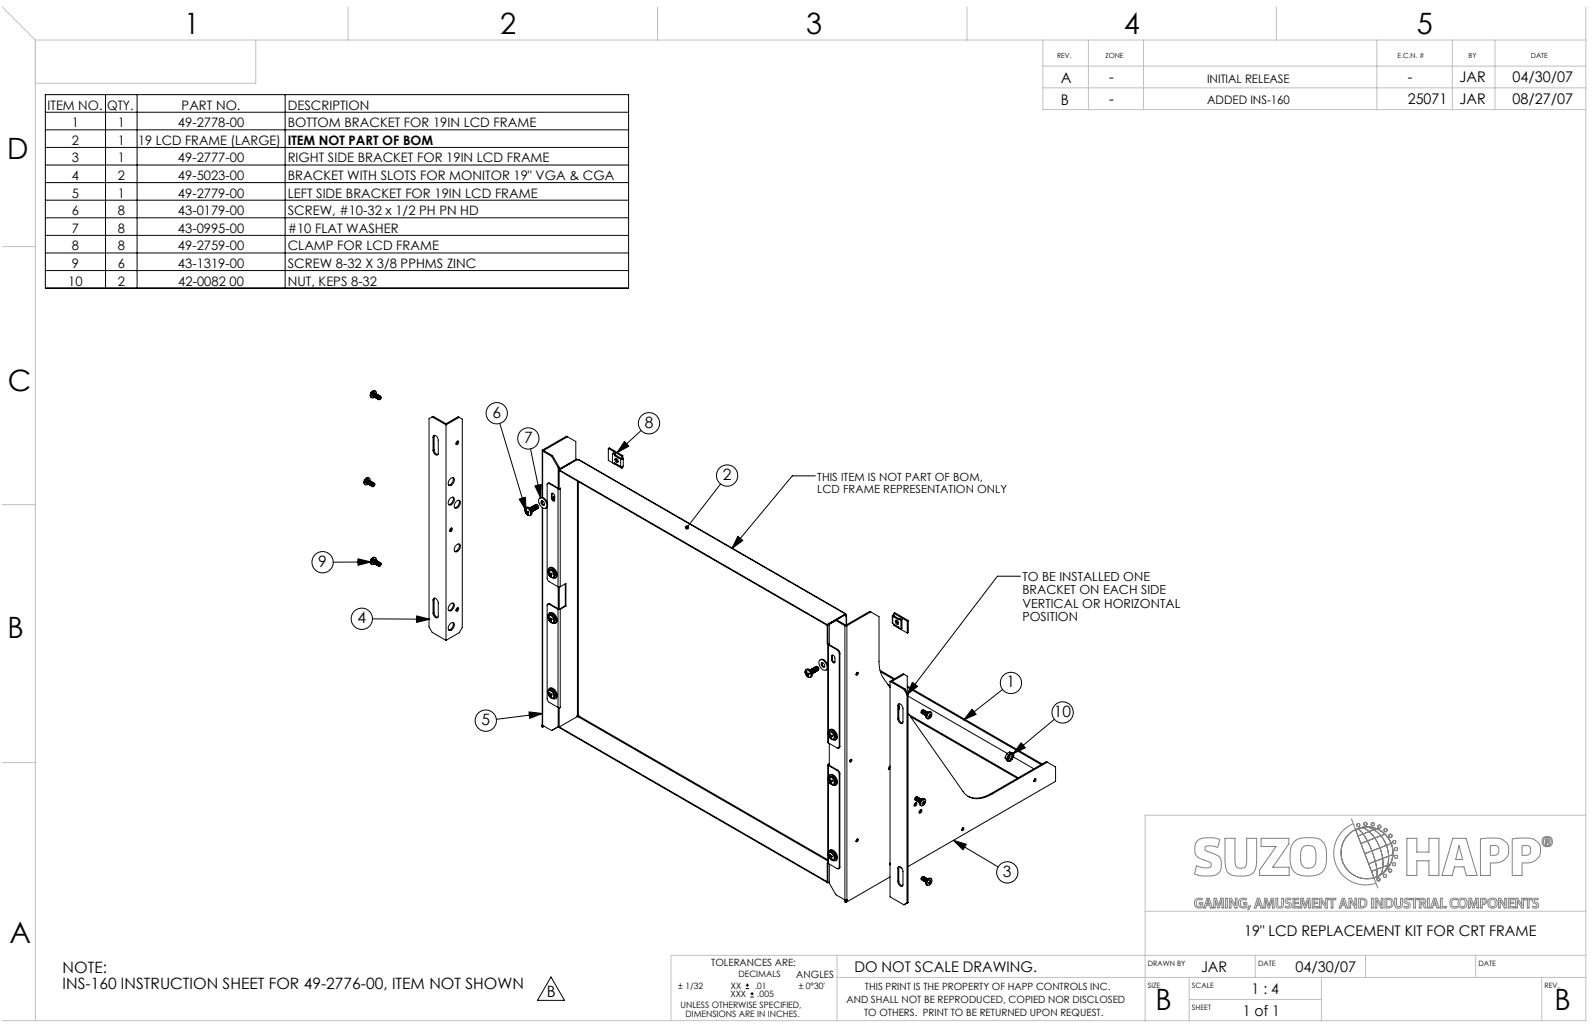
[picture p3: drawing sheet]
<svg xmlns="http://www.w3.org/2000/svg" width="432mm" height="279mm" viewBox="0 0 432 279" stroke-linecap="round" stroke-linejoin="round" font-family="sans-serif">
<g fill="none" stroke="#000" stroke-width=".27">
<path d="M12.3 25.6h158v52.4h-158zM12.3 30.4h158M12.3 35.2h158M12.3 39.9h158M28.6 25.6v52.4M37.1 25.6v52.4M77.2 25.6v52.4M12.3 44.7h158M12.3 49.4h158M12.3 54.2h158M12.3 59h158M12.3 63.7h158"/>
<path d="M12.3 68.5h158M12.3 73.3h158M100.6 106.2l-.2 .4M101 107.3h.1M101.3 105.8a1.31 1.31 0 0 0-.9 1.6M101.4 107.5a.55 .55 0 0 1-.7 .2 .55 .55 0 0 1-.1-.9 .8 .8 0 0 1 .5-.8 .8 .8 0 0 1 .9 .2v.4a.54 .54 0 0 0-.6 .3 .54 .54 0 0 0 .1 .6M101.5 106.4a.6 .6 0 0 0-.5 .9M101.5 106.4h.1M101.6 106.4a.52 .52 0 0 0-.6 .3 .52 .52 0 0 0 .1 .6M101.7 106.5a.52 .52 0 0 0-.6 .3 .52 .52 0 0 0 .1 .6M101.8 105.9a1.04 1.04 0 0 0-1.3 .5 1.04 1.04 0 0 0 .3 1.3M101.9 106.6a.52 .52 0 0 0-.6 .2 .52 .52 0 0 0 .1 .7"/>
<path d="M102.1 106.7a.52 .52 0 0 0-.6 .3 .52 .52 0 0 0 .1 .6M102.3 106.8a.52 .52 0 0 0-.6 .3 .52 .52 0 0 0 .1 .6M102.4 106.9a.52 .52 0 0 0-.6 .2 .52 .52 0 0 0 .1 .7M102.5 107a.52 .52 0 0 0-.6 .2 .52 .52 0 0 0 .1 .6M102.7 107.1a.52 .52 0 0 0-.6 .2 .52 .52 0 0 0 .1 .6M102.7 107.5l.3-.2a.49 .49 0 0 1 .1 .6 .49 .49 0 0 1-.6 .2zM102.8 107.1a.52 .52 0 0 0-.6 .3 .52 .52 0 0 0 .1 .6M102.9 107.6l.1-.1a.29 .29 0 0 1 .1 .4 .29 .29 0 0 1-.4 0zM102.9 107.2a.52 .52 0 0 0-.5 .3 .52 .52 0 0 0 0 .6M103.1 107.3a.52 .52 0 0 0-.6 .2 .52 .52 0 0 0 .1 .7M116.2 113.4l1.1-.7 3.5 2 3.3-1.9 1.1 .7v56.4l-.8 1.4-3.6 2.1-3.7-2.2-.9-1.5zM117.1 112.9l3.7 2.1"/>
<path d="M117.3 118.4l.1-.3a.82 .82 0 0 1 .9 0 .82 .82 0 0 1 .4 .8v4.1a.82 .82 0 0 1-.9 0 .82 .82 0 0 1-.4-.8l-.1-.3M117.3 118.4v3.5M117.6 118.2l-.3 .2M117.6 118.2v3.6M117.7 117.9l-.1 .3M120.8 115v58.4M123.7 119.6l.3-.2a.5 .5 0 0 1 .1 .6 .5 .5 0 0 1-.6 .3zM124 119.4l-.1 .5-.4 .3M124.4 113l-3.6 2M135.4 114.6l7.1 23.7M153.7 118.2l-6.7 3.9M169.2 119.5l1.2 1.3-3.2 1.8z"/>
<path d="M173.7 116.5l-6.5 6.1M98.9 129.7l-.2 .4M99.3 130.8h.1M99.6 129.3a1.31 1.31 0 0 0-1 1.6M99.8 129.9a.6 .6 0 0 0-.5 .9M99.8 129.9h.1M99.9 130a.52 .52 0 0 0-.6 .2 .52 .52 0 0 0 .1 .6M100 130.1a.52 .52 0 0 0-.6 .2 .52 .52 0 0 0 .1 .6M100.1 129.5a1.04 1.04 0 0 0-1.3 .4 1.04 1.04 0 0 0 .2 1.4M100.1 130.1a.52 .52 0 0 0-.5 .3 .52 .52 0 0 0 0 .6M100.3 130.2a.56 .56 0 0 0-.4-.8 .56 .56 0 0 0-.7 .5l-.3 .5a.55 .55 0 0 0 0 .8 .55 .55 0 0 0 .8-.1M100.3 130.2a.52 .52 0 0 0-.6 .3 .52 .52 0 0 0 .1 .6"/>
<path d="M100.4 130.3a.52 .52 0 0 0-.6 .2 .52 .52 0 0 0 .1 .7M100.6 130.4a.52 .52 0 0 0-.6 .2 .52 .52 0 0 0 0 .6M100.7 130.4a.52 .52 0 0 0-.6 .3 .52 .52 0 0 0 .1 .6M100.8 130.5a.52 .52 0 0 0-.6 .3 .52 .52 0 0 0 .1 .6M101 130.6a.52 .52 0 0 0-.6 .2 .52 .52 0 0 0 .1 .7M101 131l.3-.2a.49 .49 0 0 1 .1 .7 .49 .49 0 0 1-.6 .2zM101.1 130.7a.52 .52 0 0 0-.6 .2 .52 .52 0 0 0 .1 .6M101.1 131.1l.2-.1a.29 .29 0 0 1 .1 .4 .29 .29 0 0 1-.4 .1zM101.2 130.8a.52 .52 0 0 0-.6 .2 .52 .52 0 0 0 .1 .6M101.4 130.8a.52 .52 0 0 0-.6 .3 .52 .52 0 0 0 .1 .6M117.6 121.8l.3 .8 .7 .5M117.6 121.8l-.3 .1"/>
<path d="M121.9 135a.66 .66 0 0 1 1-.3 .66 .66 0 0 1 .1 1 1.01 1.01 0 0 1-1.5 .9v-.8zM121.9 129.7a.66 .66 0 0 1 1-.3 .66 .66 0 0 1 .1 1 1.01 1.01 0 0 1-1.5 .9v-.8zM122.7 129.3a1.52 1.52 0 0 1-1.2 2M122.7 134.6a1.52 1.52 0 0 1-1.2 2M123.5 135.8a.66 .66 0 0 1 1-.3 .66 .66 0 0 1 .1 1 1.01 1.01 0 0 1-1.5 .9v-.7zM124.3 135.4a1.52 1.52 0 0 1-1.1 2.1M140.6 135.1l1.7-.5 .2 3.7zM142.3 138.7l.1 .1a.75 .75 0 0 0 1.1 .6 .75 .75 0 0 0 0-1.3l-.2-.2a.65 .65 0 0 0-1-.3 .65 .65 0 0 0 0 1.1M142.4 137.5a1.37 1.37 0 0 1 1.3 2M142.4 137.5l-.2 .7M142.5 137.5a1.27 1.27 0 0 1 1.4 .3 1.27 1.27 0 0 1 .1 1.5l-.4 .2M142.5 138.1l.1-.1a.32 .32 0 0 0 .1 .5 .32 .32 0 0 0 .4-.1 .23 .23 0 0 1 .1 .4 .23 .23 0 0 1-.3 0"/>
<path d="M142.5 138.1l.1 .5M142.5 138.1h.1M142.5 139l.7 .6 .5-.1M142.6 138.6h-.3l.2 .2M142.7 138.8l.3 .5M142.7 138.8h-.2M142.7 138.5l-.1 .1M142.9 138.8l.2 .4-.1 .1M143 139.1v.2M143.2 138.6l-.5 .2M143.2 138.6l-.7 .2M143.2 138.6l-.3 .2"/>
<path d="M143.5 137.5a.63 .63 0 0 1 .7 .3 .63 .63 0 0 1-.1 .7l-.1-.7-.5-.2M143.6 137.5a.62 .62 0 0 1 .7 .3 .62 .62 0 0 1-.1 .7M143.7 139.5h-.1M143.7 121.5l2.8 13.3M143.8 137.4a.62 .62 0 0 1 .6 .3 .62 .62 0 0 1 0 .7M143.9 137.9v.2M143.9 137.3a.62 .62 0 0 1 .7 .3 .62 .62 0 0 1-.1 .7M144 137.2a.62 .62 0 0 1 .7 .3 .62 .62 0 0 1-.1 .8M144.2 137.2a.62 .62 0 0 1 .6 .3 .62 .62 0 0 1 0 .7M144.3 137.1a.62 .62 0 0 1 .7 .3 .62 .62 0 0 1-.1 .7M144.5 137a.62 .62 0 0 1 .6 .3 .62 .62 0 0 1-.1 .7M144.6 136.9a.62 .62 0 0 1 .7 .3 .62 .62 0 0 1-.1 .8"/>
<path d="M144.7 136.9a.62 .62 0 0 1 .7 .2 .62 .62 0 0 1-.1 .8M144.9 136.8a.62 .62 0 0 1 .6 .3 .62 .62 0 0 1-.1 .7M144.9 131.5l1.7-.3-.1 3.6zM145 136.7a.62 .62 0 0 1 .7 .3 .62 .62 0 0 1-.1 .7M145.1 136.6a.62 .62 0 0 1 .7 .3 .62 .62 0 0 1-.1 .7M146.1 134.9a1.74 1.74 0 0 1 2 2.1 .85 .85 0 0 1-.8 .7 .85 .85 0 0 1-.8-.7l-.6-1.3zM146.2 134.8a1.51 1.51 0 0 1 2.1 1.5v.9l-.5 .4M146.6 135.7a.69 .69 0 0 1 .8 .3 .69 .69 0 0 1-.2 .8l-.5-.3zM146.8 135.6l.2 .8 .5 .3M146.9 122v12.6M146.9 135.6v.7M146.9 137.4v58.8"/>
<path d="M147 121.8v.3M147 121.8l6.5-3.7 2.5 1.4v4.9M147 122.1l2.4 1.4M147 121.8l2.7 1.6M147 122.1v12.6M147 135.6v.8M147 137.5v58.9M148.2 137.3v19.3l.5 .8 2.5 1.5M148.8 130.9a.34 .34 0 0 0-.4 0 .34 .34 0 0 0-.2 .3v4.8M148.8 130.9l2.4 1.4M148.9 130.8l-.5 .1M148.9 130.8l2.4 1.4"/>
<path d="M148.9 130.8l-.1 .1M149.4 133.8l.1-.2 .5 .1a1.74 1.74 0 0 1 .3 1.7M149.4 134.8l.4 .8h.3l.2-.2M149.4 133.8v1M149.4 123.5l1.8 3.1M149.5 134.7l.2 .5 .5 .4-.2-.3 .3-.4a.27 .27 0 0 0-.3 .2 .27 .27 0 0 0 .2 .3M149.5 133.7l-.1 .1M149.5 134.7l-.1 .1M149.5 133.7v1M149.6 133.5l-.1 .2M149.7 123.4l1.8 3.1M149.7 123.4l-.3 .1"/>
<path d="M149.8 135.4l.3 .2M150.2 134.9l-.1 .3M150.2 134.3l-.6 .6M150.3 134.5l-.6 .7M150.3 134.7l-.4 .7M151.2 132.3l.3 .1M151.2 132.3v26.6M151.2 126.6v5.5M151.3 132.3l.2 .1M151.3 127.1l73 42.1M151.3 127.1v5.2M151.3 132.2l-.1 .1"/>
<path d="M151.5 126.5l-.3 .1M151.5 126.5v.5M151.5 127.4l72.5 41.9M151.7 132.3h.1M151.8 132.3l-.3 .1M151.8 132.3v26.6M151.8 132.2l.1 .1M151.9 132.3h-.1M151.9 132.3l-.4 .1M156.3 124.4h.1M156.4 124.4l-4.9 2.8v5.2M156.4 130.2v63.5"/>
<path d="M156.6 124.5l72.4 41.6M156.6 124.5l-.4-.2-4.9 2.8M156.6 124.5l72.2 41.6M156.7 130.4v63.3M164.8 121.4v3.3l3.6 2.1M164.8 121.4l.3-.2 3.6 2.1M164.8 121.4l3.6 2.1M165.9 122.8v2.5M165.9 122.8l.6 .3M165.9 122.8l.3-.2 .5 .3M166.5 123.4l1.6 .9M166.5 123.1v.3"/>
<path d="M166.7 124.1a.65 .65 0 0 1 .6 .4 .65 .65 0 0 1-.1 .7l-.6-.6zM166.7 125.5l-.2 .1v-.3l1.6 1M166.7 122.9l-.2 .2M166.7 123.2l1.7 1M166.7 123.2l-.2 .2M166.7 122.9v.3M166.9 124.1l.1 .6 .4 .4M167 124.1l.1 .5 .4 .3M168.1 124.3v2M168.4 124.2l-.3 .1M168.4 123.5v.7M168.4 126.3v.5"/>
<path d="M168.7 124v.3h-.6M168.7 124l-.3 .2M168.7 123.3l-.3 .2M168.7 123.3v.7M168.7 126.3v.3l-.3 .2M168.8 124.2v1.9l-.2 .2h-.5M195.2 131l-9.1 11.8M220.9 128.8h-6.3l-16.3 19.7M97 151.3l3.5 .9-3.5 .9zM100.5 152.2h-10.2M100.6 151.3l-.2 .4M101 152.4h.1"/>
<path d="M101.3 150.9a1.31 1.31 0 0 0-.9 1.6M101.4 152.6a.55 .55 0 0 1-.7 .2 .55 .55 0 0 1-.1-.8 .8 .8 0 0 1 .5-.8 .8 .8 0 0 1 .9 .1v.4a.54 .54 0 0 0-.6 .3 .54 .54 0 0 0 .1 .6M101.5 151.5a.6 .6 0 0 0-.5 .9M101.5 151.5h.1M101.6 151.5a.52 .52 0 0 0-.6 .3 .52 .52 0 0 0 .1 .6M101.7 151.6a.52 .52 0 0 0-.6 .3 .52 .52 0 0 0 .1 .6M101.8 151.1a1.04 1.04 0 0 0-1.3 .4 1.04 1.04 0 0 0 .3 1.3M101.9 151.7a.52 .52 0 0 0-.6 .2 .52 .52 0 0 0 .1 .7M102.1 151.9a.52 .52 0 0 0-.6 .2 .52 .52 0 0 0 .1 .6M102.3 151.9a.52 .52 0 0 0-.6 .3 .52 .52 0 0 0 .1 .6M102.4 152a.52 .52 0 0 0-.6 .3 .52 .52 0 0 0 .1 .6M102.5 152.1a.52 .52 0 0 0-.6 .2 .52 .52 0 0 0 .1 .7"/>
<path d="M102.7 152.2a.52 .52 0 0 0-.6 .2 .52 .52 0 0 0 .1 .6M102.7 152.6l.3-.2a.49 .49 0 0 1 .1 .6 .49 .49 0 0 1-.6 .2zM102.8 152.2a.52 .52 0 0 0-.6 .3 .52 .52 0 0 0 .1 .6M102.9 152.7l.1-.1a.29 .29 0 0 1 .1 .4 .29 .29 0 0 1-.4 .1zM102.9 152.3a.52 .52 0 0 0-.5 .3 .52 .52 0 0 0 0 .6M103.1 152.4a.52 .52 0 0 0-.6 .2 .52 .52 0 0 0 .1 .7M122 143.1l.3-.2a.5 .5 0 0 1 .1 .7 .5 .5 0 0 1-.6 .2zM122.3 142.9l-.1 .5-.4 .4M123.5 147.7a.66 .66 0 0 1 1-.4 .66 .66 0 0 1 .1 1.1 1.01 1.01 0 0 1-1.5 .8v-.7zM124.3 147.3a1.53 1.53 0 0 1-1.1 2M148.5 154.6a.76 .76 0 0 1 .4-.9 .76 .76 0 0 1 1 .4 1.74 1.74 0 0 1 .4 2.4l-.8-.1M148.6 154.4a1.21 1.21 0 0 1 1.2 .6 1.21 1.21 0 0 1 0 1.3 1.4 1.4 0 0 1-1.2-1.9z"/>
<path d="M148.7 154.3a1.37 1.37 0 0 1 1.2 2M148.7 154.3l-.2 .7M148.7 154.3a1.27 1.27 0 0 1 1.5 .3 1.27 1.27 0 0 1 .1 1.5l-.4 .2M148.7 154.9l.2-.1a.32 .32 0 0 0 .1 .5 .32 .32 0 0 0 .4-.1 .23 .23 0 0 1 .1 .4 .23 .23 0 0 1-.4 0M148.7 154.9l.2 .5M148.7 154.9h.2M148.8 155.8l.7 .6 .4-.1M148.8 153.8a1.51 1.51 0 0 1 2.1 1.4v.9l-.5 .4M148.9 155.4h-.3l.1 .2M149 155.6l.2 .4M149 155.6h-.3M149 155.3l-.1 .1"/>
<path d="M149.1 155.6l.3 .4h-.2M149.3 155.9l-.1 .1M149.5 155.3l-.5 .3M149.5 155.3l-.8 .3M149.5 155.3l-.4 .3M149.9 156.3h.1M151.2 158.9h.6M151.2 158.9v5.9M151.5 158.9v6M151.8 158.9l1.5-.9v6.1M153.1 158.1v5.9M199.9 145.2l1.3 1.1-2.9 2.2z"/>
<path d="M276.4 156h-6.2l-24.5 32.1M100.9 167.5l15.5 .1M112.9 166.7l3.5 .9-3.5 .9zM117.3 162.4l.1-.2a.82 .82 0 0 1 .9-.1 .82 .82 0 0 1 .4 .9v4a.82 .82 0 0 1-.9 .1 .82 .82 0 0 1-.4-.8l-.1-.3M117.3 162.4v3.6M117.6 165.8l.3 .9 .7 .5M117.6 162.3v3.5M117.6 162.3l-.3 .1M117.6 165.8l-.3 .2M117.7 161.9l-.1 .4M121.9 163.6a.66 .66 0 0 1 1-.3 .66 .66 0 0 1 .1 1.1 1.01 1.01 0 0 1-1.5 .8v-.7zM121.9 168.9a.66 .66 0 0 1 1-.3 .66 .66 0 0 1 .1 1 1.01 1.01 0 0 1-1.5 .9v-.7z"/>
<path d="M122.7 163.3a1.52 1.52 0 0 1-1.2 2M122.7 168.5a1.52 1.52 0 0 1-1.2 2.1M123.7 164.7l.3-.2a.5 .5 0 0 1 .1 .7 .5 .5 0 0 1-.6 .2zM124 164.5l-.1 .5-.4 .3M148.5 166.8a.76 .76 0 0 1 .4-.9 .76 .76 0 0 1 1 .4 1.74 1.74 0 0 1 .4 2.5l-.8-.2M148.6 166.7a1.21 1.21 0 0 1 1.2 .5 1.21 1.21 0 0 1 0 1.4 1.4 1.4 0 0 1-1.2-1.9zM148.7 166.5a1.37 1.37 0 0 1 1.2 2.1M148.7 166.5l-.2 .8M148.7 166.5a1.27 1.27 0 0 1 1.5 .4 1.27 1.27 0 0 1 .1 1.5l-.4 .2M148.7 167.1h.2a.32 .32 0 0 0 .1 .4 .32 .32 0 0 0 .4 0 .23 .23 0 0 1 .1 .3 .23 .23 0 0 1-.4 0M148.7 167.1l.2 .5M148.7 167.1l.2 .1"/>
<path d="M148.8 168l.7 .6 .4-.1M148.8 163.6a.34 .34 0 0 0-.4 0 .34 .34 0 0 0-.2 .3v25.4l.5 .8 2.5 1.4M148.8 163.6l2.4 1.4M148.8 166a1.51 1.51 0 0 1 2.1 1.4v.9l-.5 .5M148.9 167.6h-.3l.1 .3M148.9 163.5l2.5 1.4 1.7-.9M148.9 163.5l-.5 .1M148.9 163.5l-.1 .1M149 167.9l.2 .4M149 167.9h-.3M149 167.5l-.1 .1M149.1 167.8l.3 .5h-.2"/>
<path d="M149.3 168.1l-.1 .2M149.5 167.6l-.5 .3M149.5 167.6l-.8 .3M149.5 167.6l-.4 .2M149.9 168.6h.1M151.2 165h.6M151.2 165v26.5M151.8 165v26.5M153.1 164l.2 .1M153.3 164.1l-1.5 .9M222 178.8a1.74 1.74 0 0 1 2.1 2.1 .85 .85 0 0 1-.9 .6 .85 .85 0 0 1-.8-.6l-.6-1.4zM222.2 178.7a1.51 1.51 0 0 1 2 1.4v.9l-.5 .4"/>
<path d="M222.5 179.5a.69 .69 0 0 1 .8 .3 .69 .69 0 0 1-.1 .9l-.7-.6zM222.7 179.4l.2 .8 .5 .3M224.1 169.3h-.1M224.3 169.2v5.2M224.4 174.6l-.1-.2v5.9M224.4 174.6l2.4 1.4M224.4 174.6v24M224.5 174.3h.1M224.6 174.3v.2M224.6 174.2v.1M224.6 174.5l-.2 .1M224.6 174.5l2.4 1.4"/>
<path d="M224.6 174.2l-.3 .2M225.3 177.7l.1-.3 .5 .1a1.74 1.74 0 0 1 .3 1.7l-.1 .3-.4-.1-.4-.7M225.3 177.7v1M225.5 178.6l.2 .6 .4 .2M225.5 178.6l-.2 .1M225.5 177.6l-.2 .1M225.5 177.6v1M225.5 177.4v.2M225.8 179.2l.3 .2M226.5 168l2.4 1.4M226.5 168l.2-.2 2.7 1.6M226.5 168l-1.8 1v5.5"/>
<path d="M226.8 176l.5 .9M227 175.9l.5 .9M227 175.9l-.2 .1M227.3 176.9v25.3M227.5 176.8l-.2 .1M227.5 176.8v25.3M228.8 166.1l.3 .2M228.8 166.1l.4 .4M228.8 166.1v.1M228.9 169.4h.5M228.9 169.4l6.7-3.9 2.5 1.5v12.1a7.8 7.8 0 0 0 1.2 4.5l1.8 2.6M228.9 169.4v74.3"/>
<path d="M228.9 166.3h.1M228.9 166.3l-4.9 2.8v.2M229 166.3l-4.9 2.8v5.2l.2 .1M229.1 166.4l-4.8 2.8M229.1 166.3l.1 .5M229.1 166.8h.1M229.1 166.3l-.1 .1M229.2 166.5v.3M229.2 166.5h-.1M229.2 166.8v2.4M229.3 166.6v2.5M229.4 169.4v74.3"/>
<path d="M235.9 165.7l-6.5 3.7M241.7 166.7l.1 2.1M241.8 166.9v1.9M241.8 166.9l1.7 .9v-.2l.3-.2 .5 .3M241.8 168.8l1.7 1v.3l.6 .3M242.1 166.7h.1M242.1 166.7l2 1.2M242.1 166.7l-.3 .2M242.1 166.5l-.4 .1 .1 .3M242.1 166.1l3.7 2.1M242.1 166.1l.3-.2 3.6 2.1M242.1 169v.3l3.7 2.1"/>
<path d="M242.1 166.1v.6M242.6 167.9a.65 .65 0 0 1 .7 .4 .65 .65 0 0 1-.2 .8l-.6-.6zM242.8 167.9l.1 .6 .5 .4M242.9 168l.1 .5 .4 .3M244.1 167.9v2.5M244.3 167.7l-.2 .2M244.3 167.7v2.5l-.2 .2M245.8 168.2v3.2M246 168l-.2 .2M246 168v3.2l-.2 .2M143.3 192.7l3.6 .5-3.4 1.3zM146.7 196.4l.3 .1"/>
<path d="M146.7 196.4v.3l.3 .2M146.9 196.2l.1 .2M146.9 196.3l-.2 .1M146.9 193.2l-12.4 1.5M147 196.4l2.4 1.4M147 196.5v.4M147.1 196.5h-.1M147.4 196.6l-.4 .3M148.5 187.3a.76 .76 0 0 1 .4-.9 .76 .76 0 0 1 1 .3 1.74 1.74 0 0 1 .4 2.5l-.8-.2M148.6 187.1a1.21 1.21 0 0 1 1.2 .5 1.21 1.21 0 0 1 0 1.4 1.4 1.4 0 0 1-1.2-1.9zM148.7 186.9a1.37 1.37 0 0 1 1.2 2.1M148.7 186.9l-.2 .8"/>
<path d="M148.7 186.9a1.27 1.27 0 0 1 1.5 .4 1.27 1.27 0 0 1 .1 1.5l-.4 .2M148.7 187.5h.2a.32 .32 0 0 0 .1 .4 .32 .32 0 0 0 .4 0 .23 .23 0 0 1 .1 .3 .23 .23 0 0 1-.4 .1M148.7 187.5l.2 .5M148.7 187.5l.2 .1M148.8 188.4l.7 .6h.4M148.8 186.4a1.51 1.51 0 0 1 2.1 1.5v.9l-.5 .4M148.9 188h-.3l.1 .3M149 188.3l.2 .4M149 188.3h-.3M149 187.9l-.1 .1M149.1 188.3l.3 .4h-.2M149.3 188.5l-.1 .2"/>
<path d="M149.5 188l-.5 .3M149.5 188l-.8 .3M149.5 188l-.4 .3M149.7 197.6l-.3 .2M151.2 191.5h.6M151.2 191.5l.1 5.2-1.9 1.1M151.3 191.7v5.2l73 42.1M151.3 191.7l.2 .1M151.5 191.8v5.2M151.5 191.6l-.2 .1M151.8 191.5l.1 .1M151.9 191.6l-.4 .2"/>
<path d="M156.4 193.7h.3M156.4 193.7l-.1 .3M156.6 194.1l67.7 39M156.6 194.1l-.2-.1-4.9 2.8 72.5 41.9M156.7 193.7l.1 .1M156.8 193.8l-.2 .3M156.8 193.8l67.5 39M218.1 182.1a.88 .88 0 0 1 .8-1 .88 .88 0 0 1 1 .8l.2 .9-.5 .6M218.2 181.5a1.21 1.21 0 0 1 1.3 .5 1.21 1.21 0 0 1-.1 1.4 1.4 1.4 0 0 1-1.2-1.9zM218.4 181.3a1.37 1.37 0 0 1 1.2 2.1M218.4 181.9h.2a.32 .32 0 0 0 0 .4 .32 .32 0 0 0 .5 0 .23 .23 0 0 1 0 .3 .23 .23 0 0 1-.3 0M218.4 181.9l.1 .5"/>
<path d="M218.4 181.9l.2 .1M218.4 182.8l.7 .6 .5-.1M218.5 182.4h-.2l.1 .3M218.6 182.7l.3 .4M218.6 182.7h-.2M218.7 182.3l-.2 .1M218.8 182.6l.3 .5h-.2M218.9 182.9v.2M219.1 182.4l-.7 .3M219.1 182.4l-.5 .3M219.1 182.4v.1M219.1 182.4l-.3 .2"/>
<path d="M219.5 181.4a.63 .63 0 0 1 .6 .3 .63 .63 0 0 1-.1 .7l-.1-.7-.4-.3M219.6 181.3a.62 .62 0 0 1 .6 .3 .62 .62 0 0 1 0 .7M219.7 181.2a.62 .62 0 0 1 .7 .3 .62 .62 0 0 1-.1 .7M219.8 181.8l.1 .1M219.8 181.2a.62 .62 0 0 1 .7 .2 .62 .62 0 0 1-.1 .8M220 181.1a.62 .62 0 0 1 .6 .3 .62 .62 0 0 1 0 .7M220.1 181a.62 .62 0 0 1 .7 .3 .62 .62 0 0 1-.1 .7M220.2 180.9a.62 .62 0 0 1 .7 .3 .62 .62 0 0 1-.1 .7M220.4 180.8a.62 .62 0 0 1 .6 .3 .62 .62 0 0 1 0 .8M220.5 180.8a.62 .62 0 0 1 .7 .3 .62 .62 0 0 1-.1 .7M220.6 180.7a.62 .62 0 0 1 .7 .3 .62 .62 0 0 1-.1 .7M220.8 180.6a.62 .62 0 0 1 .6 .3 .62 .62 0 0 1 0 .7"/>
<path d="M220.9 180.5a.62 .62 0 0 1 .7 .3 .62 .62 0 0 1-.1 .7M221.1 180.5a.62 .62 0 0 1 .6 .2 .62 .62 0 0 1-.1 .8M224.3 180.8l.1 20.3M224.4 198.8v2.3M224.4 198.4a.76 .76 0 0 1 .5-.9 .76 .76 0 0 1 .9 .4 1.74 1.74 0 0 1 .4 2.5l-.8-.2M224.5 198.3a1.21 1.21 0 0 1 1.2 .5 1.21 1.21 0 0 1 0 1.4 1.4 1.4 0 0 1-1.2-1.9zM224.7 198.1a1.37 1.37 0 0 1 1.2 2M224.7 198.1l-.3 .8M224.7 198.1a1.27 1.27 0 0 1 1.4 .4 1.27 1.27 0 0 1 .1 1.4l-.3 .2M224.7 198.7h.1a.32 .32 0 0 0 .1 .4 .32 .32 0 0 0 .4 0 .23 .23 0 0 1 .1 .3 .23 .23 0 0 1-.3 0M224.7 198.7l.1 .5M224.7 198.7l.2 .1"/>
<path d="M224.7 199.6l.7 .6 .5-.1M224.7 197.6a1.51 1.51 0 0 1 2.1 1.4v.9l-.5 .4M224.8 199.2h-.2l.1 .3M224.9 199.5l.3 .4M224.9 199.5h-.2M224.9 199.1l-.1 .1M225.1 199.4l.2 .4-.1 .1M225.2 199.7v.2M225.4 199.2l-.7 .3M225.4 199.2l-.5 .3M225.4 199.2l-.3 .2M232.1 182.2l.2-.2a.36 .36 0 0 1 .1 .5 .36 .36 0 0 1-.5 .1z"/>
<path d="M232.2 182.1l-.3 .5M232.3 182v.4l-.4 .3 .4-.3v-.4M238.4 181.5l3.9 2.3M238.5 181.9l3.6 2M240.5 185.3l.6 .3M241.1 184.5l3.6-2.1 1.1 .7v4.5M241.1 184.5v58.3l3.8 2.2M241.1 184.5l3.8 2.1M243.2 191v-.2a.82 .82 0 0 1 1-.1 .82 .82 0 0 1 .4 .9v4a.82 .82 0 0 1-1 .1 .82 .82 0 0 1-.4-.8v-.3M243.2 191v3.6M243.5 191.1l.1 .4-.1 .7M243.5 194.4l.3 .9 .7 .5"/>
<path d="M243.5 190.9v3.5M243.5 190.9l-.3 .1M243.5 194.4l-.3 .2M243.6 190.5l-.1 .4M244.9 186.6l.8 1.5M244.9 182.6l-3.3 1.9 3.5 2M245.1 186.5l-.2 .1M245.1 186.5l.9 1.4M245.7 188.1v56.4l.3-.2M245.8 186.1l36.2 20.9M245.8 185.8l36.5 21M246 193.1l14.9 21.2a5.2 5.2 0 0 0 7 1.1l.8-.4"/>
<path d="M246 188.5l26.8 15.5M246 187.9l-.3 .2M246 187.9v56.4M246.3 193.5l29.5 17.1M246.6 194l29 16.7M247.2 184.7l1.4 1.1-2.9 2.3zM250.2 192.2a.52 .52 0 0 0-.6 .3 .52 .52 0 0 0 .1 .6M250.3 192.3a.52 .52 0 0 0-.6 .2 .52 .52 0 0 0 .1 .7M250.4 192.4a.52 .52 0 0 0-.5 .2 .52 .52 0 0 0 0 .6M250.6 192.4a.52 .52 0 0 0-.6 .3 .52 .52 0 0 0 .1 .6M250.7 192.5a.52 .52 0 0 0-.6 .3 .52 .52 0 0 0 .1 .6M250.9 192.6a.52 .52 0 0 0-.6 .3 .52 .52 0 0 0 .1 .6"/>
<path d="M251 192.7a.52 .52 0 0 0-.6 .2 .52 .52 0 0 0 .1 .7M251.1 193l-.2 .5M251.1 192.8a.52 .52 0 0 0-.6 .2 .52 .52 0 0 0 .1 .6M251.2 194.6a1.04 1.04 0 0 1-.2-1.4 1.04 1.04 0 0 1 1.2-.4 1.15 1.15 0 0 0-.9 1.8h.2M251.3 192.8a.52 .52 0 0 0-.6 .3 .52 .52 0 0 0 .1 .6M251.3 192.8a.64 .64 0 0 0-.5 .9M251.5 193.1a.6 .6 0 0 1 .9 .1 .6 .6 0 0 1-.2 .9v.1a.59 .59 0 0 1-.9 .4 .59 .59 0 0 1-.1-1zM251.7 193.9l.2 .1M251.8 193.8l.1 .2M251.9 193.6l.2 .1M251.9 193.7h.4M251.9 194l.1 .2"/>
<path d="M251.9 194l-.1 .3 .2-.1M251.9 193.8l-.4 .1v.2l.4-.1M251.9 193.8l.2 .1M252.1 193.9l-.1 .3M252.1 193.7l-.1-.4-.2 .1 .1 .4M252.3 193.7l-.2 .2M252.3 193.7v-.2l-.2 .2M263.3 192l1.1 1.4-3.3 1.5zM271.6 186.7l-10.5 8.2M285.6 194.7l-11.1 9.4M224.3 207.1v26.5M224.4 201.1l2.4 1.4a.34 .34 0 0 0 .4 0 .34 .34 0 0 0 .1-.3"/>
<path d="M224.4 207.2l2.4 1.4M224.4 207.2v3.7M224.4 211.1v20.2M224.4 210.7a.76 .76 0 0 1 .5-.9 .76 .76 0 0 1 .9 .3 1.74 1.74 0 0 1 .4 2.5l-.8-.1M224.5 210.5a1.21 1.21 0 0 1 1.2 .6 1.21 1.21 0 0 1 0 1.3 1.4 1.4 0 0 1-1.2-1.9zM224.6 207v.1M224.6 207.1l2.4 1.4M224.7 206.7l-.4 .3 .1 .2M224.7 201.3v5.9M224.7 206.9l-.1 .1M224.7 210.3a1.37 1.37 0 0 1 1.2 2.1M224.7 210.4l-.3 .7"/>
<path d="M224.7 210.3a1.27 1.27 0 0 1 1.4 .4 1.27 1.27 0 0 1 .1 1.5l-.3 .2M224.7 210.9h.1a.32 .32 0 0 0 .1 .5 .32 .32 0 0 0 .4-.1 .23 .23 0 0 1 .1 .3 .23 .23 0 0 1-.3 .1M224.7 210.9l.1 .5M224.7 210.9l.2 .1M224.7 211.8l.7 .6h.5M224.7 209.8a1.51 1.51 0 0 1 2.1 1.5v.9l-.5 .4M224.8 211.4h-.2l.1 .3M224.9 211.7l.3 .4M224.9 211.7h-.2M224.9 211.4h-.1M225.1 211.7l.2 .4h-.1M225.2 211.9v.2"/>
<path d="M225.4 211.4l-.7 .3M225.4 211.4l-.5 .3M225.4 211.4l-.3 .3M225.9 200.1h.1M225.9 212.4h.1M226.8 208.6l.5 1M227 208.5l.5 1M227 208.5l-.2 .1M227.3 209.6v25.2M227.5 202.1l-.3 .4M227.5 202.1l-.2 .1M227.5 209.5v25.3"/>
<path d="M227.5 209.5l-.2 .1M230.4 205.7l.2-.1a.36 .36 0 0 1 .1 .5 .36 .36 0 0 1-.5 0zM230.4 205.7l-.2 .3M230.5 205.6l-.3 .6M241.1 207.4a.55 .55 0 0 0-.4 .4 .55 .55 0 0 0 .2 .6l.2-.1M241.1 207.8l-.4 .4M247.9 217.5l.2-.2a.5 .5 0 0 1 .2 .6 .5 .5 0 0 1-.6 .3zM248.1 217.3l-.1 .5-.4 .3M248.5 215.8a.52 .52 0 0 0-.6 .2 .52 .52 0 0 0 .1 .6M248.6 215.8a.52 .52 0 0 0-.6 .3 .52 .52 0 0 0 .1 .6M248.7 215.9a.52 .52 0 0 0-.5 .3 .52 .52 0 0 0 0 .6M248.9 216a.52 .52 0 0 0-.6 .2 .52 .52 0 0 0 .1 .7"/>
<path d="M249 216.1a.52 .52 0 0 0-.6 .2 .52 .52 0 0 0 .1 .6M249 217.2a.53 .53 0 0 1 0-.6 .53 .53 0 0 1 .6-.2 .64 .64 0 0 0-.5 .9M249.1 216.1a.52 .52 0 0 0-.5 .3 .52 .52 0 0 0 0 .6M249.2 219.4l.3-.2a.5 .5 0 0 1 .1 .7 .5 .5 0 0 1-.6 .2zM249.3 216.2a.52 .52 0 0 0-.6 .3 .52 .52 0 0 0 .1 .6M249.4 216.6l-.3 .4M249.4 216.3a.52 .52 0 0 0-.6 .2 .52 .52 0 0 0 .1 .7M249.4 219.2v.5l-.4 .3M249.5 218.1a1.04 1.04 0 0 1-.2-1.3 1.04 1.04 0 0 1 1.2-.5 1.15 1.15 0 0 0-.9 1.8l.1 .1M249.8 216.7a.6 .6 0 0 1 .9 0 .6 .6 0 0 1-.2 .9v.1a.59 .59 0 0 1-.9 .4 .59 .59 0 0 1-.1-1zM250 217.4l.2 .1M250.1 217.4l.2 .4"/>
<path d="M250.2 217.1l.2 .1M250.2 217.2h.4M250.2 217.5l-.1 .4 .2-.1M250.2 217.3l-.4 .2v.2l.4-.2M250.2 217.3l.2 .1M250.4 217.4l-.1 .4M250.4 217.2l-.1-.4-.2 .1 .1 .4M250.6 217.2l-.2 .2M250.6 217.2v-.2l-.2 .2M268.4 214.9a6.5 6.5 0 0 1-6.2 .7M268.4 214.9l15-8.7 2.5 1.4v3.9l-39.9 23.1M268.4 214.9l.3 .1"/>
<path d="M272.3 205.1l.6 .8M272.3 205.1l.5 .4M272.7 204l-.4 1.1M272.7 204l.6 .4M272.7 205.5h.1M272.7 205.5l.1 .1M272.8 205.4l-.1 .1M272.8 205.4h.1M272.8 205.5l.1 .1M272.9 204.9v.1M272.9 205.8v.1M272.9 205.8l.1 .1"/>
<path d="M272.9 205.6h.2M272.9 205.4l-.1 .1M272.9 205.6l.1 .1M272.9 204.8v.1M272.9 205.9h.1M272.9 205.9l.1 .1M272.9 204.8l.1 .1M272.9 204.8h.1M272.9 205h.1M272.9 205l-.1 .3M273 205.9h-.1M273 205l.1 .3"/>
<path d="M273 205.7l-.1 .1M273 204.9l-.1 .1M273 205.2l-.2 .2M273 205.2l.1 .1M273 204.9h.1M273 205.5v.1M273 205v.2M273 205.6h.1M273 205.6v.1M273 204.8h-.1M273 206l.2 .1M273.1 205.3l-.2 .1"/>
<path d="M273.1 205.9l.1 .1M273.1 205.6l-.1 .3M273.1 204.8h-.1M273.1 204.8h.1M273.1 204.4l.1 .1M273.2 206v.1M273.2 204.5l-.2 .3M273.2 204.5v.1M273.2 205.8h.1M273.2 205.8v.3M273.2 205.8l-.2 .2M273.2 204.8h-.2"/>
<path d="M273.2 205.8v.2M273.2 204.6l-.1 .2M273.2 204.6h.1M273.2 204.3l-.1 .1M273.2 204.3h.2M273.2 204.3h.1M273.2 206.1h.1M273.2 204.5l.1 .1M273.3 204.4l-.1 .1M273.3 204.6l-.1 .2M273.3 204.3v.1M273.3 204.3h.1"/>
<path d="M273.5 205.9l.2 .1M273.5 205.9l-.2 .2M273.5 204.2l-.1 .2M273.5 204.2l.1 .1M273.5 205.8v.1M273.5 204.1l-.2 .2M273.5 205.9h.1M273.5 205.9l.1 .1M273.6 206h.1M273.6 204l-.1 .2M273.6 204l.1 .1M273.6 204.7l.2-.1a.37 .37 0 0 1 .2 .5 .37 .37 0 0 1-.6 .1z"/>
<path d="M273.6 203.9v.1M273.6 203.9l.1 .1M273.6 204.3h-.2M273.7 204.1l-.1 .2M273.7 206h.1M273.7 203.9h-.1M273.7 203.9h.1M273.7 203.9l.1 .1M273.7 204v.1M273.8 204h-.1M273.8 204h.1M273.8 204l.2 .1"/>
<path d="M273.9 204.1h-.1M273.9 204.1h.1M274 205.6l.1 .1M274 205.6l-.3 .4M274 203.9l-.2 .1M274 203.9l-.1 .2M274 205.6l-.1 .1M274 205.6h.1M274 203.8v.1M274 203.8l.1 .1M274.1 203.9l-.1 .2M274.1 203.8h-.1"/>
<path d="M274.1 203.8h.1M274.1 203.8l.1 .1M274.1 203.8v.1M274.1 203.8l-.6-.2-.8 .4M274.1 204.2h.1M274.2 204v.1M274.2 203.9l-.1 .3M274.3 204h.2M274.3 204l-.1 .2M274.3 204h.1M274.4 204.4l.2 .1M274.4 204.9l.1 .1-.3 .2-.1 .5"/>
<path d="M274.4 204.9h.1M274.4 204.9l5.7 3.2M274.4 204.3v.1M274.4 204l-.3 .2M274.4 204.4h.1M274.5 204h-.1M274.5 204.1h.1M274.5 204.4h.1M274.5 204.4h-.1M274.5 204.1l-.1 .3M274.6 204.5l-.2 .4M276.6 201.1l1.2 1.4-3.3 1.6z"/>
<path d="M280.2 211l.3-.2a.36 .36 0 0 1 .1 .6 .36 .36 0 0 1-.6 0zM280.3 210.9l-.3 .5M280.5 210.8l-.1 .5-.3 .2M283.7 206.4l-15 8.6M224 238.7l.1 .2M224.1 233.7v5.2M224.1 233.7l.2 .1M224.1 238.7h-.1M224.3 233.8v5.2M224.3 233.6l.1 .2M224.3 233.6l-.2 .1M224.3 233.8h.1"/>
<path d="M224.4 233.8l2.4 1.4a.34 .34 0 0 0 .4 0 .34 .34 0 0 0 .1-.4M224.4 231.5v2.3M224.4 231.1a.76 .76 0 0 1 .5-.9 .76 .76 0 0 1 .9 .4 1.74 1.74 0 0 1 .4 2.4l-.8-.1M224.5 230.9a1.21 1.21 0 0 1 1.2 .6 1.21 1.21 0 0 1 0 1.3 1.4 1.4 0 0 1-1.2-1.9zM224.7 233.9v5.2l1.8 3.2 2.4 1.4M224.7 238.8l-.4 .2M224.7 230.8l-.3 .7M224.7 230.8a1.21 1.21 0 0 1 1.4 .5 1.21 1.21 0 0 1-.2 1.5 1.38 1.38 0 0 0-1.2-2zM224.7 231.3h.1a.32 .32 0 0 0 .1 .5 .32 .32 0 0 0 .4-.1 .23 .23 0 0 1 .1 .4 .23 .23 0 0 1-.3 0M224.7 231.3l.1 .6M224.7 231.3l.2 .1M224.7 232.3l.7 .6 .5-.1"/>
<path d="M224.7 230.3a1.51 1.51 0 0 1 2.1 1.4v.9l-.5 .4M224.8 231.9h-.2l.1 .2M224.9 232.1l.3 .4M224.9 232.1h-.2M224.9 231.8l-.1 .1M225.1 232.1l.2 .4h-.1M225.2 232.4v.1M225.4 231.8l-.7 .3M225.4 231.8l-.5 .3M225.4 231.8v.1M225.4 231.9l-.3 .2M225.9 232.8h.1"/>
<path d="M227.5 234.8l-.3 .4M227.5 234.8h-.2M232.1 227.3l.2-.2a.36 .36 0 0 1 .1 .5 .36 .36 0 0 1-.5 .1zM232.2 227.2l-.3 .5M232.3 227.1v.5l-.4 .2 .4-.2v-.5M241.1 233.9l-.1 .1M241.1 233.6v.6M241.1 237.4l-12 6.9M243.2 235.1v-.2a.82 .82 0 0 1 1-.1 .82 .82 0 0 1 .4 .8v4.1a.82 .82 0 0 1-1 .1 .82 .82 0 0 1-.4-.9v-.2M243.2 235.1v3.6M243.5 238.5l.3 .8 .7 .5M243.5 234.9v3.6"/>
<path d="M243.5 234.9l-.3 .2M243.5 238.5l-.3 .2M243.6 234.6l-.1 .3M244 234.8l.3 .3M244.1 234.9h.1M250.2 237.3a.52 .52 0 0 0-.6 .3 .52 .52 0 0 0 .1 .6M250.3 237.4a.52 .52 0 0 0-.6 .3 .52 .52 0 0 0 .1 .6M250.4 237.5a.52 .52 0 0 0-.5 .2 .52 .52 0 0 0 0 .7M250.6 237.6a.52 .52 0 0 0-.6 .2 .52 .52 0 0 0 .1 .6M250.7 237.6a.52 .52 0 0 0-.6 .3 .52 .52 0 0 0 .1 .6M250.9 237.7a.52 .52 0 0 0-.6 .3 .52 .52 0 0 0 .1 .6M251 237.8a.52 .52 0 0 0-.6 .2 .52 .52 0 0 0 .1 .7"/>
<path d="M251.1 238.1l-.2 .5M251.1 237.9a.52 .52 0 0 0-.6 .2 .52 .52 0 0 0 .1 .6M251.2 239.7a1.04 1.04 0 0 1-.2-1.3 1.04 1.04 0 0 1 1.2-.5 1.15 1.15 0 0 0-.9 1.8h.2M251.3 237.9a.52 .52 0 0 0-.6 .3 .52 .52 0 0 0 .1 .6M251.3 238a.64 .64 0 0 0-.5 .8M251.5 238.2a.6 .6 0 0 1 .9 .1 .6 .6 0 0 1-.2 .9v.1a.59 .59 0 0 1-.9 .4 .59 .59 0 0 1-.1-1zM251.7 239l.2 .1M251.8 238.9l.2 .4M251.9 238.7l.2 .1M251.9 238.8h.4M251.9 239.1l-.1 .3 .2-.1M251.9 238.9l-.4 .1v.2l.4-.1"/>
<path d="M251.9 238.9l.2 .1M252.1 239l-.1 .3M252.1 238.8l-.1-.4-.2 .1 .1 .4M252.3 238.8l-.2 .2M252.3 238.8v-.2l-.2 .2M258.3 227.5l3.5 1.1-.9 1.5zM258.3 227.5l12.1 7.2M260.7 224.2l.2-.1a.36 .36 0 0 1 .1 .5 .36 .36 0 0 1-.5 .1zM260.8 224.1l-.3 .5M260.9 224.1v.4l-.4 .3M228.9 243.7h.5M228.9 243.8v.4l.2 .1"/>
<path d="M228.9 243.8l.2 .2M229 243.7l-.1 .1M229.1 244v.3M229.4 243.7h.1M229.5 243.7l-.4 .3M245.1 244.8l-.2 .2M246 244.3l-1.1 .7M149.3 264.5l3.6 6.3h-7.3zM202 267.6h.9M202 266.7h.9M202.4 266.3v.9M203.3 270h.9"/>
<path d="M203.3 269h.9M203.7 268.6v.9"/>
<circle cx="134.6" cy="111.9" r="2.88"/>
<circle cx="143.1" cy="118.7" r="2.88"/>
<circle cx="175.8" cy="114.6" r="2.88"/>
<circle cx="197" cy="128.8" r="2.88"/>
<circle cx="87.4" cy="152.2" r="2.88"/>
<circle cx="98" cy="167.5" r="2.88"/>
<circle cx="131.6" cy="195.1" r="2.88"/>
<circle cx="273.9" cy="184.9" r="2.88"/>
<circle cx="287.9" cy="192.9" r="2.88"/>
<circle cx="272.9" cy="236.2" r="2.88"/>
</g>
<g fill="none" stroke="#808080" stroke-width=".27">
<path d="M324.3 227.7a6.5 6.5 0 0 1 4.9-.8l1.2 .4-.5 2.2a3.8 3.8 0 0 0-3.4-.2 .86 .86 0 0 0 0 .9 .86 .86 0 0 0 .9 .4 4.8 4.8 0 0 1 3.3 2.2 3.5 3.5 0 0 1-1.3 4l-1.2 .3a8.7 8.7 0 0 1-4.6-.5l.5-2.3a4.3 4.3 0 0 0 3.9 .3 .97 .97 0 0 0-.9-1.4 4.2 4.2 0 0 1-3.4-2.3v-2zM331.8 227h2.7v5.7a1.96 1.96 0 0 0 1 2.3 1.57 1.57 0 0 0 1.7-.2 1.57 1.57 0 0 0 .5-1.6v-6.2h2.7v5.5a4.3 4.3 0 0 1-1.4 4.2 8 8 0 0 1-6.1-.2 5.3 5.3 0 0 1-1.1-4zM341.6 227h7.5v1.5l-4.3 6.3h4.4v2.2h-8v-1.4l4.4-6.4h-4zM350.6 227.9a5 5 0 0 1 4.3-1.1 3.8 3.8 0 0 1 4.4 4.5 5.5 5.5 0 0 1-1.4 5.1 7 7 0 0 1-7.4-.4 8.2 8.2 0 0 1-.1-7.8zM353 229.3a2.17 2.17 0 0 1 2.5-.2 2.17 2.17 0 0 1 1 2.4 3.3 3.3 0 0 1-1 3.3 2.16 2.16 0 0 1-2.4-.1 2.16 2.16 0 0 1-.8-2.2l.1-2.1zM354.3 237.2h.1M366.1 221.7l2.5 6.7M366.6 223a8.6 8.6 0 0 0-4.7 11 8.6 8.6 0 0 0 10.8 5.1M367.2 224.6a1.51 1.51 0 0 1 1.9 1l.2 .2M367.2 224.6l5 13.1M368.6 228.4l1.1 2.7 7.1-2.7M369.3 225.8l1.1 1.9"/>
<path d="M370.3 223.9a7 7 0 0 1 6.5 9.5 7 7 0 0 1-11.2 2.7 7 7 0 0 1 1.6-11.5M370.3 223.9l-1.4 .1-1.7 .6M370.4 227.7l1.2 2.7M370.4 227.7l-1.8 .7M370.9 225.2l1.5 1.7M370.9 225.2a2.46 2.46 0 0 0-3.1-.8l.6 .4 .9 1M371.6 230.4h.1M371.6 230.4l.9 2.8M372.2 224.6l1.9 1.7M372.2 224.6a3.9 3.9 0 0 0-3.5-.5 3.2 3.2 0 0 1 2.2 1.1M372.2 224.6l-4.3 1.7M372.4 226.9l1.4 2.6"/>
<path d="M372.4 226.9l-2 .8M372.5 233.2l.5 2.2M372.9 224.4l2.3 1.4M372.9 224.4l-1.4-.4-1.5-.1 1.1 .2 1.1 .5M372.9 224.4l-.7 .2M373 235.4v.8a1.02 1.02 0 0 1-.8 1.4l1.1 2.8M373.8 229.5h.1M373.8 229.5l.8 2.9M374.1 226.3l.9 1.2 .6 1.4M374.1 226.3l1.5 2.6M374.6 232.4v2.3M374.6 234.7a2.42 2.42 0 0 1-1.8 2.7l.2-.7v-1.3"/>
<path d="M375.2 225.8l.8 1.1 .8 1.5M375.2 225.8l-2.8 1.1M375.6 228.9h.1M375.6 228.9l.6 2.9M375.9 234.3a3.9 3.9 0 0 1-2.2 2.7 3 3 0 0 0 .9-2.3M376.2 231.8l-.3 2.5M376.6 234l-.7 1.1-1.2 1.3 1.2-2.1M376.6 234l-5.1 1.9M376.8 228.4l.4 1.3 .1 1.7M377.3 231.4l-.7 2.6M377.3 231.4l-6.5 2.5M381.1 227h2.7v3.7h3.3v-3.7h2.7v10h-2.7v-3.9h-3.3v3.9h-2.7z"/>
<path d="M393.5 227h3.6l3 10h-2.9l-.6-2.3h-2.6l-.6 2.3h-2.8zM395.2 228.9l1 3.8h-1.9zM395.2 228.9h.1M401 227.1l.9-.1a8 8 0 0 1 5.6 .7 3.4 3.4 0 0 1 .9 4.2 3.4 3.4 0 0 1-3.9 1.7h-.8v3.4h-2.7zM403.7 229a1.99 1.99 0 0 1 2.3 .6 1.5 1.5 0 0 1-.3 1.7 1.5 1.5 0 0 1-1.7 .3l-.3-.1zM409.7 227.1l.8-.1a8 8 0 0 1 5.6 .7 3.4 3.4 0 0 1 .9 4.2 3.4 3.4 0 0 1-3.9 1.7h-.8v3.4h-2.6zM412.3 229a1.99 1.99 0 0 1 2.3 .6 1.5 1.5 0 0 1-.3 1.7 1.5 1.5 0 0 1-1.7 .3l-.3-.1zM418 226.9a1.43 1.43 0 0 1 2.2 0 1.43 1.43 0 0 1-.4 2.2 1.43 1.43 0 0 1-2.1-.9l.1-.8zM418.6 227.2a.65 .65 0 0 1 .7-.1 .65 .65 0 0 1 .4 .6l-.3 .2 .4 .6h-.3l-.2-.4-.2-.1h-.2v.5h-.3zM418.9 227.4a.25 .25 0 0 1 .5 .1 .25 .25 0 0 1-.3 .3h-.2zM419.1 226.8h.1M419.1 226.5h.1"/>
<path d="M419.4 227.9h.1M323.8 243.5l.5-.3h1l.4 .1-.1 .4a.98 .98 0 0 0-1.5 .6 .98 .98 0 0 0 1.2 1.1v-.6h-.4v-.4h.9v1.3a1.49 1.49 0 0 1-1.9-.2 1.49 1.49 0 0 1-.1-2zM326.9 243.2h.7l.8 2.6h-.5l-.2-.7h-.9l-.2 .7h-.5zM327.2 243.6l.4 1.1h-.7zM327.2 243.6h.1M329.3 243.7l-.1 2.1h-.5l.2-2.6h.6l.6 2M329.3 243.7h.1M329.3 243.7l.6 2.1h.3l.7-2.1M330.1 245.2h.1M330.9 243.7h.1M331 243.7v2.1h.5l-.1-2.6h-.7l-.6 2M332 243.2h.5v2.6h-.5z"/>
<path d="M333 243.2h.6l1.1 2v-2h.4v2.6h-.5l-1.2-2 .1 2h-.5zM334.7 245.2h.1M335.7 243.5l.6-.3h1l.4 .1-.1 .4a.98 .98 0 0 0-1.6 .6 .98 .98 0 0 0 1.3 1.1v-.6h-.5v-.4h.9v1.3a1.49 1.49 0 0 1-1.9-.2 1.49 1.49 0 0 1-.1-2zM338.3 245.3l.5-.1-.5 1.1h-.3zM340.6 243.2h.6l.9 2.6h-.5l-.3-.7h-.8l-.2 .7h-.5zM340.9 243.6l.3 1.1h-.6zM340.9 243.6h.1M342.9 243.7l-.1 2.1h-.4l.1-2.6h.7l.6 2M342.9 243.7h.1M342.9 243.7l.6 2.1h.4l.7-2.1 .1 2.1h.5l-.2-2.6h-.6l-.6 2M343.8 245.2h.1M345.6 243.2h.5v1.5a.57 .57 0 0 0 .6 .8 .57 .57 0 0 0 .5-.8v-1.5h.5v1.5a1.03 1.03 0 0 1-1 1.2 1.03 1.03 0 0 1-1.1-1.2z"/>
<path d="M348.3 243.4l.5-.2 .9 .1-.1 .4-.3-.1a.45 .45 0 0 0-.7 .3 .45 .45 0 0 0 .7 .4 .84 .84 0 0 1 .5 1.2 .84 .84 0 0 1-1.3 .3l-.4-.1 .1-.4a.59 .59 0 0 0 .7 .2 .59 .59 0 0 0 .4-.6 1.06 1.06 0 0 1-1.1-1.4zM350.3 243.2h1.5v.4h-1.1v.7h1v.4h-1v.7h1.1v.4h-1.5zM352.7 243.7l-.1 2.1h-.4l.2-2.6h.6l.6 2M352.7 243.7h.1M352.8 243.7l.6 2.1h.3l.7-2.1M353.6 245.2h.1M354.4 243.7h.1M354.4 243.7l.1 2.1h.5l-.2-2.6h-.6l-.6 2M355.5 243.2h1.5v.4h-1v.7h.9v.4h-.9v.7h1.1v.4h-1.6zM357.5 243.2h.5l1.2 2-.1-2h.5v2.6h-.5l-1.2-2v2h-.4zM359.2 245.2h-.1M359.9 243.2h1.9v.4h-.7v2.2h-.5v-2.2h-.7z"/>
<path d="M363.6 243.2h.6l.9 2.6h-.6l-.2-.7h-.8l-.2 .7h-.5zM363.9 243.6l.3 1.1h-.6zM363.9 243.6h.1M365.4 243.2h.6l1.1 2v-2h.4v2.6h-.5l-1.1-2v2h-.5zM367.1 245.2h.1M368.1 243.2h.2a1.44 1.44 0 0 1 2 1.3 1.44 1.44 0 0 1-2 1.3h-.2zM368.5 243.6a.97 .97 0 0 1 1.3 .8 .97 .97 0 0 1-1.1 1.1h-.2zM371.5 243.2h.5v2.6h-.5zM372.5 243.2h.6l1.1 2v-2h.4v2.6h-.5l-1.1-2v2h-.5zM374.2 245.2h.1M375.2 243.2h.2a1.44 1.44 0 0 1 2 1.3 1.44 1.44 0 0 1-2 1.3h-.2zM375.6 243.6a.97 .97 0 0 1 1.3 .8 .97 .97 0 0 1-1.1 1.1h-.2z"/>
<path d="M377.8 243.2h.5v1.5a.57 .57 0 0 0 .5 .8 .57 .57 0 0 0 .6-.8v-1.5h.5v1.5a1.03 1.03 0 0 1-1.1 1.2 1.03 1.03 0 0 1-1-1.2zM380.5 243.4l.5-.2 .9 .1-.1 .4-.3-.1a.45 .45 0 0 0-.7 .3 .45 .45 0 0 0 .6 .4 .84 .84 0 0 1 .5 1.2 .84 .84 0 0 1-1.2 .3l-.4-.1 .1-.4a.59 .59 0 0 0 .7 .2 .59 .59 0 0 0 .4-.6 1.06 1.06 0 0 1-1.1-1.4zM382.2 243.2h2v.4h-.8v2.2h-.5v-2.2h-.7zM384.5 243.2h.2a.97 .97 0 0 1 1.1 0 .97 .97 0 0 1 .4 1l-.4 .4 .2 .2 .3 1h-.5a.86 .86 0 0 0-.8-1.1v1.1h-.5zM385 243.6a.48 .48 0 0 1 .7 .2 .48 .48 0 0 1-.5 .6h-.2zM386.7 243.2h.5v2.6h-.5zM388.4 243.2h.6l.8 2.6h-.5l-.2-.7h-.9l-.2 .7h-.5zM388.6 243.6l.4 1.1h-.7zM388.6 243.6h.1M390.2 243.2h.5v2.2h1v.4h-1.5zM393.1 243.5l.5-.3h.9l.3 .1-.1 .4a.97 .97 0 0 0-1.4 .8 .97 .97 0 0 0 1.4 .9l.1 .3a1.38 1.38 0 0 1-1.7-.1 1.38 1.38 0 0 1-.3-1.7zM395.2 243.5a1.34 1.34 0 0 1 1.8-.2 1.34 1.34 0 0 1 .4 1.7 1.31 1.31 0 0 1-1.7 .8 1.31 1.31 0 0 1-.7-1.8z"/>
<path d="M395.7 243.7a.83 .83 0 0 1 1 0 .83 .83 0 0 1 .2 1 .77 .77 0 0 1-1 .8 .77 .77 0 0 1-.4-1.1zM396.2 245.9h.1M396.2 245.5h.1M398.3 243.7l-.1 2.1h-.4l.1-2.6h.7l.6 2M398.3 243.7h.1M398.3 243.7l.6 2.1h.4l.7-2.1M399.2 245.2h.1M400 243.7h.1M400 243.7l.1 2.1h.5l-.2-2.6h-.6l-.6 2M401.1 243.2a1.13 1.13 0 0 1 1.7 1 1.06 1.06 0 0 1-1.3 .6v1h-.4zM401.5 243.6a.52 .52 0 0 1 .8 .4 .52 .52 0 0 1-.8 .5zM403.4 243.5a1.34 1.34 0 0 1 1.7-.2 1.34 1.34 0 0 1 .4 1.7 1.31 1.31 0 0 1-1.7 .8 1.31 1.31 0 0 1-.7-1.8z"/>
<path d="M403.8 243.7a.83 .83 0 0 1 1.1 0 .83 .83 0 0 1 .1 1 .77 .77 0 0 1-.9 .8 .77 .77 0 0 1-.5-1.1zM404.3 245.9h.1M404.3 245.5h.1M406 243.2h.5l1.1 2v-2h.4v2.6h-.5l-1.1-2v2h-.4zM407.6 245.2h.1M408.6 243.2h1.5v.4h-1v.7h1v.4h-1v.7h1.1v.4h-1.6zM410.6 243.2h.5l1.2 2-.1-2h.5v2.6h-.5l-1.2-2v2h-.4zM412.3 245.2h.1M413 243.2h2v.4h-.8v2.2h-.5v-2.2h-.7zM415.3 243.4l.5-.2 .9 .1-.1 .4-.3-.1a.45 .45 0 0 0-.7 .3 .45 .45 0 0 0 .7 .4 .84 .84 0 0 1 .5 1.2 .84 .84 0 0 1-1.3 .3l-.4-.1 .1-.4a.59 .59 0 0 0 .7 .2 .59 .59 0 0 0 .4-.6 1.06 1.06 0 0 1-1.1-1.4z"/>
<circle cx="368" cy="223.4" r=".43"/>
<circle cx="369.9" cy="223.1" r=".43"/>
<circle cx="370.3" cy="230.9" r="7"/>
<circle cx="371.9" cy="223.2" r=".43"/>
<circle cx="373.4" cy="238.1" r=".43"/>
<circle cx="373.7" cy="223.8" r=".43"/>
<circle cx="375.2" cy="237.1" r=".43"/>
<circle cx="375.3" cy="224.8" r=".43"/>
<circle cx="376.6" cy="235.7" r=".43"/>
<circle cx="376.7" cy="226.3" r=".43"/>
<circle cx="377.6" cy="233.9" r=".43"/>
<circle cx="377.7" cy="228" r=".43"/>
<circle cx="378.2" cy="229.9" r=".43"/>
<circle cx="378.2" cy="232" r=".43"/>
<circle cx="419.1" cy="227.9" r="1.11"/>
</g>
<g fill="none" stroke="#c0c0c0" stroke-width=".27">
<path d="M.6 1.9l9 8.9M9.6 10.8h420.2M9.6 10.8v265.5M69.3 10.8v11.7h-59.7M94.3 1.9v8.9M178.1 1.9v8.9M261.9 1.9v8.9M282.5 10.8v18.9h147.1M282.5 17.9h147.1M294.8 10.8v18.9M309.8 10.8v18.9M345.8 1.9v8.9"/>
<path d="M373 10.8v18.9M393.4 10.8v18.9M405 10.8v18.9M429.6 1.9v274.4h-429M282.5 23.8h147.1M.6 66.8h9M.6 136.6h9M.6 206.5h9M429.6 220.7h-119.4v55.9M226.7 258.7v17.6M310.2 246.7h119.4M340.1 258.7v5.9"/>
<path d="M369.9 258.7v5.9M399.7 258.7v5.9M429.6 258.7h-247.8v17.6M226.7 264.6h202.9M322.1 270.6h35.9M322.1 264.6v12M358 264.6v12M417.6 264.6v11.7"/>
</g>
<g fill="#000">
<path d="M199.9 145.2l1.3 1.1-2.9 2.2zM247.2 184.7l1.4 1.1-2.9 2.3z"/>
<path d="M258.3 227.5l3.5 1.1-.9 1.5zM263.3 192l1.1 1.4-3.3 1.5zM144.9 131.5l1.7-.3-.1 3.6zM140.6 135.1l1.7-.5 .2 3.7zM185.7 142.4l-.2 .4 .2 .5 .4-.5-.4 .5a.59 .59 0 0 0 .9-.1 .59 .59 0 0 0-.1-.8 .59 .59 0 0 0-.8 0zM143.3 192.7l3.6 .5-3.4 1.3zM169.2 119.5l1.2 1.3-3.2 1.8zM276.6 201.1l1.2 1.4-3.3 1.6zM112.9 166.7l3.5 .9-3.5 .9zM97 151.3l3.5 .9-3.5 .9z"/>
</g>
<g font-size="8">
<text x="50" y="9.3">1</text>
<text x="135.5" y="9.3">2</text>
<text x="218.3" y="9.3">3</text>
<text x="304.4" y="9.3">4</text>
<text x="383.8" y="9.3">5</text>
<text x="2" y="43">D</text>
<text x="2.1" y="106">C</text>
<text x="2" y="172.8">B</text>
<text x="2.6" y="255.4">A</text>
<text x="313" y="273.5">B</text>
<text x="421.1" y="273.5">B</text>
</g>
<g font-size="4.2">
<text x="133.4" y="113.1">6</text>
<text x="141.9" y="119.9">7</text>
<text x="174.6" y="115.8">8</text>
<text x="195.8" y="130">2</text>
<text x="86.2" y="153.4">9</text>
<text x="96.8" y="168.7">4</text>
<text x="272.7" y="186.1">1</text>
<text x="130.4" y="196.3">5</text>
<text x="285.5" y="194.1">10</text>
<text x="271.7" y="237.4">3</text>
<text x="17" y="263.5">NOTE:</text>
<text x="17" y="267.7">INS-160 INSTRUCTION SHEET FOR 49-2776-00, ITEM NOT SHOWN</text>
<text x="148.1" y="270">B</text>
</g>
<g font-size="4">
<text x="287.4" y="22.5">A</text>
<text x="300.5" y="22.3">-</text>
<text x="381.4" y="22.3">-</text>
<text x="395.4" y="22.2">JAR</text>
<text x="409.7" y="22.1">04/30/07</text>
<text x="287.4" y="28.4">B</text>
<text x="300.5" y="28.1">-</text>
<text x="381.4" y="28.1">25071</text>
<text x="395.4" y="28">JAR</text>
<text x="409.7" y="28">08/27/07</text>
<text x="337.1" y="253.5">19&quot; LCD REPLACEMENT KIT FOR CRT FRAME</text>
<text x="231.5" y="263.2">DO NOT SCALE DRAWING.</text>
<text x="325.4" y="263.3">JAR</text>
<text x="351" y="263.3">04/30/07</text>
<text x="339.1" y="269.2">1 : 4</text>
<text x="336.7" y="275.2">1 of 1</text>
</g>
<g font-size="3.5">
<text x="12.9" y="29.7">ITEM NO.</text>
<text x="29" y="29.7">QTY.</text>
<text x="49.2" y="29.7">PART NO.</text>
<text x="77.9" y="29.7">DESCRIPTION</text>
<text x="19.5" y="34.5">1</text>
<text x="31.9" y="34.5">1</text>
<text x="48.2" y="34.5">49-2778-00</text>
<text x="77.9" y="34.5">BOTTOM BRACKET FOR 19IN LCD FRAME</text>
<text x="19.5" y="39.2">2</text>
<text x="31.9" y="39.2">1</text>
<text x="37.4" y="39.2">19 LCD FRAME (LARGE)</text>
<text x="77.9" y="39.2">ITEM NOT PART OF BOM</text>
<text x="19.5" y="44">3</text>
<text x="31.9" y="44">1</text>
<text x="48.2" y="44">49-2777-00</text>
<text x="77.9" y="44">RIGHT SIDE BRACKET FOR 19IN LCD FRAME</text>
<text x="19.5" y="48.7">4</text>
<text x="19.5" y="53.5">5</text>
<text x="31.9" y="48.7">2</text>
<text x="31.9" y="53.5">1</text>
<text x="48.2" y="48.7">49-5023-00</text>
<text x="48.2" y="53.5">49-2779-00</text>
<text x="77.9" y="48.7">BRACKET WITH SLOTS FOR MONITOR 19&quot; VGA &amp; CGA</text>
<text x="77.9" y="53.5">LEFT SIDE BRACKET FOR 19IN LCD FRAME</text>
<text x="19.5" y="58.3">6</text>
<text x="31.9" y="58.3">8</text>
<text x="48.2" y="58.3">43-0179-00</text>
<text x="77.9" y="58.3">SCREW, #10-32 x 1/2 PH PN HD</text>
<text x="19.5" y="63">7</text>
<text x="31.9" y="63">8</text>
<text x="48.2" y="63">43-0995-00</text>
<text x="77.9" y="63">#10 FLAT WASHER</text>
<text x="19.5" y="67.8">8</text>
<text x="31.9" y="67.8">8</text>
<text x="48.2" y="67.8">49-2759-00</text>
<text x="77.9" y="67.8">CLAMP FOR LCD FRAME</text>
<text x="18.5" y="77.3">10</text>
<text x="19.5" y="72.6">9</text>
<text x="31.9" y="72.6">6</text>
<text x="31.9" y="77.3">2</text>
<text x="48.2" y="72.6">43-1319-00</text>
<text x="48.3" y="77.3">42-0082 00</text>
<text x="77.9" y="72.6">SCREW 8-32 X 3/8 PPHMS ZINC</text>
<text x="77.9" y="77.3">NUT, KEPS 8-32</text>
</g>
<g font-size="3.4">
<text x="277" y="157.4">TO BE INSTALLED ONE</text>
<text x="277" y="160.9">BRACKET ON EACH SIDE</text>
<text x="277" y="164.5">VERTICAL OR HORIZONTAL</text>
<text x="277" y="168">POSITION</text>
</g>
<g font-size="3.2">
<text x="327" y="22.3">INITIAL RELEASE</text>
<text x="327" y="28.2">ADDED INS-160</text>
</g>
<g font-size="3">
<text x="221.4" y="130.2">THIS ITEM IS NOT PART OF BOM,</text>
<text x="221.4" y="133.5">LCD FRAME REPRESENTATION ONLY</text>
</g>
<g font-size="2.7">
<text x="192.7" y="261.5">TOLERANCES ARE:</text>
<text x="215.7" y="264.8">ANGLES</text>
<text x="234.3" y="268">THIS PRINT IS THE PROPERTY OF HAPP CONTROLS INC.</text>
<text x="229.3" y="271.6">AND SHALL NOT BE REPRODUCED, COPIED NOR DISCLOSED</text>
<text x="234.1" y="275">TO OTHERS. PRINT TO BE RETURNED UPON REQUEST.</text>
</g>
<g font-size="2.4">
<text x="183.7" y="267.7">± 1/32</text>
<text x="197.9" y="269.9">XXX</text>
<text x="198" y="267.6">XX</text>
<text x="200" y="264.6">DECIMALS</text>
<text x="204.5" y="267.6">.01</text>
<text x="205.1" y="269.9">.005</text>
<text x="216.4" y="267.7">± 0°30'</text>
<text x="184.3" y="272.9">UNLESS OTHERWISE SPECIFIED,</text>
<text x="185.7" y="275.3">DIMENSIONS ARE IN INCHES.</text>
</g>
<g font-size="2">
<text x="311" y="261.5">DRAWN BY</text>
<text x="340.8" y="261.5">DATE</text>
<text x="400.5" y="261.5">DATE</text>
<text x="311" y="267.4">SIZE</text>
<text x="322.9" y="267.4">SCALE</text>
<text x="418.4" y="267.4">REV.</text>
<text x="322.9" y="273.4">SHEET</text>
</g>
<g font-size="1.9">
<text x="286.4" y="15.7">REV.</text>
<text x="299.4" y="15.7">ZONE</text>
<text x="378.6" y="15.6">E.C.N. #</text>
<text x="397.8" y="15.7">BY</text>
<text x="414.7" y="15.7">DATE</text>
</g>
</svg>
